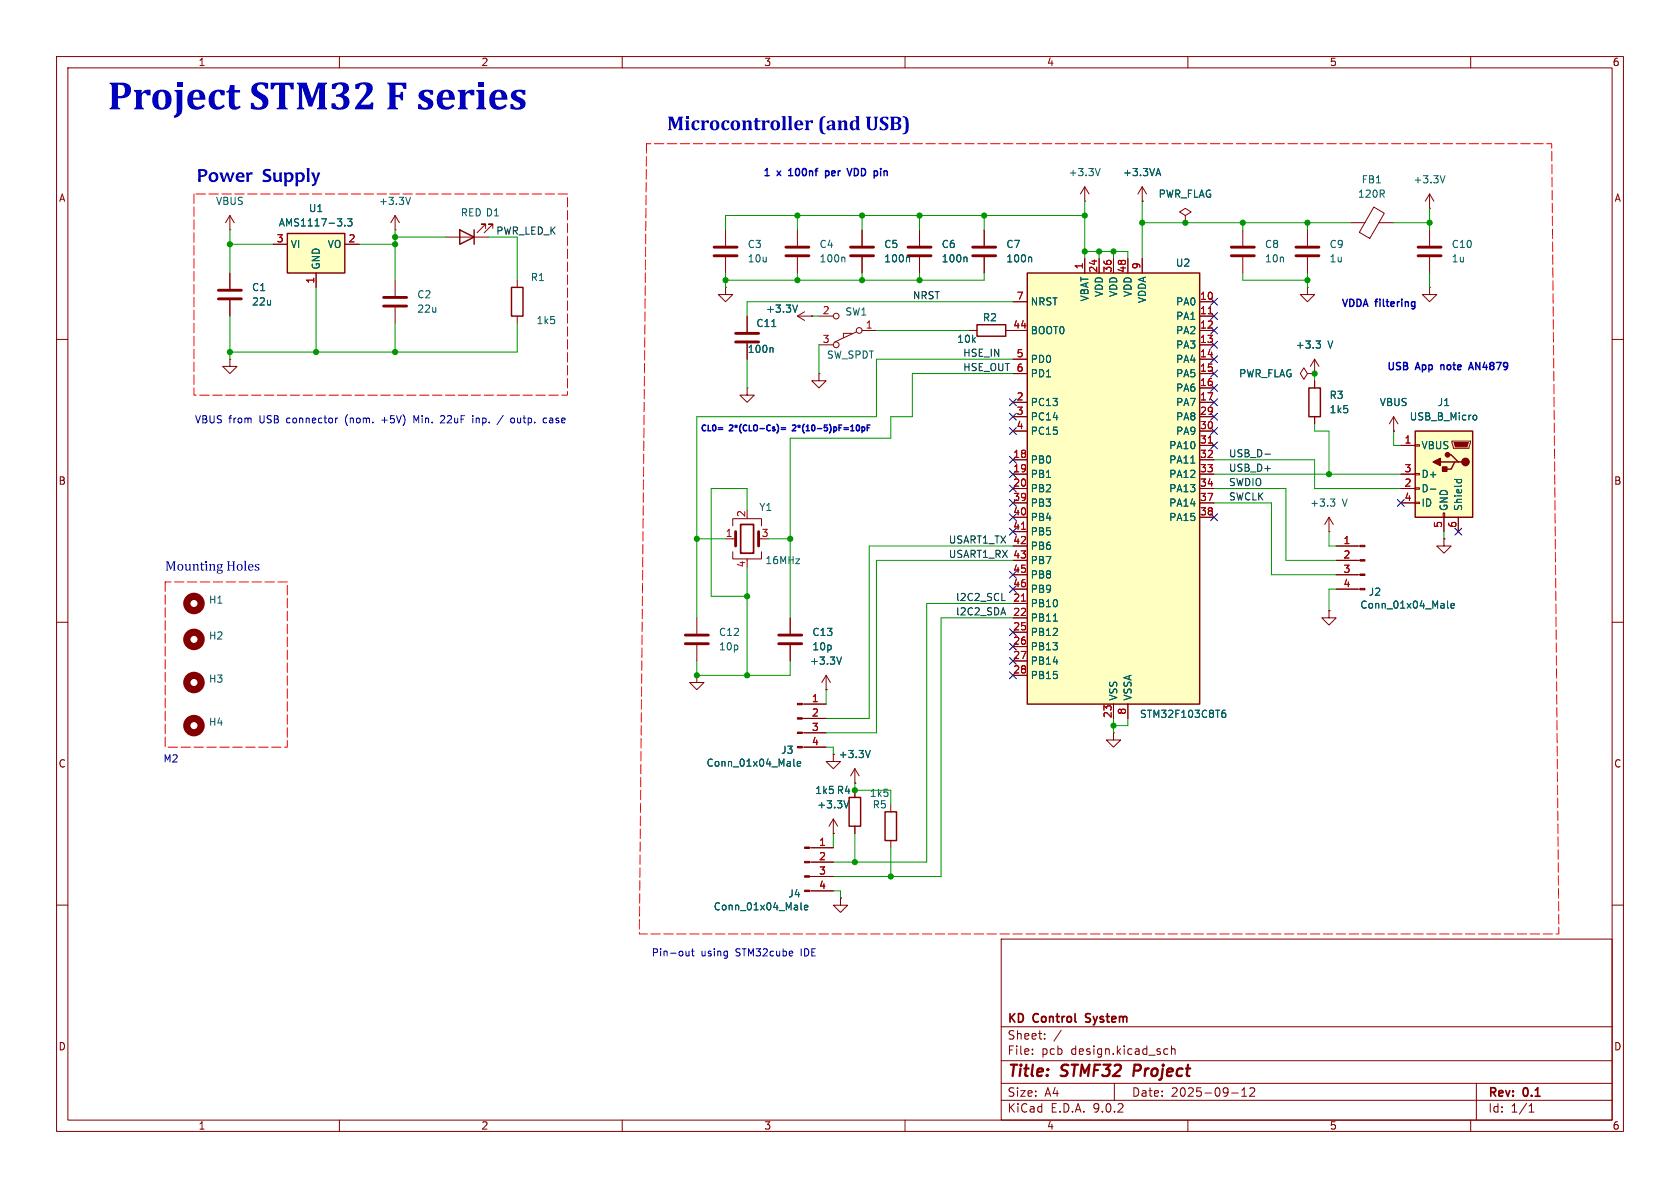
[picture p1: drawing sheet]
<svg xmlns="http://www.w3.org/2000/svg" width="297mm" height="210mm" viewBox="0 0 297 210" stroke-linecap="round" stroke-linejoin="round" font-family="sans-serif">
<g fill="none" stroke="#840000" stroke-width=".18">
<path d="M10 10h277v190h-277zM12 12h273v186h-273zM60 10v2M110 10v2M160 10v2M210 10v2M260 10v2M162.6 40.6v2.8M162.6 45.5v2.8M10 60h2M231.1 66l-.6 1.1-.6-1.1 .6-1 .6 1h1.3M232.4 66h.1"/>
<path d="M232.4 63.5l-.8 1.3M232.4 63.5l.8 1.3M232.4 63.5v2.5M285 60h2M10 110h2M285 110h2M10 160h2M177 166h108v32h-108zM285 160h2M60 198v2M110 198v2M160 198v2"/>
<path d="M177 194.5h108M177 191.5h108M177 187.5h108M177 181.5h108M182.5 186.3v.1M182.5 185.5v.1M184.7 183.6v.1M184.7 182.8v.1M187.6 182.1l-1.3 2M197 191.5v3M205.9 186.3h.6M205.9 185.5h.6"/>
<path d="M207.1 185.5l.2-.1 .4 .1v.9M207.1 184.9v1.5M210 198v2M217.7 193.2h1.2M219.5 193.8h.9M219.5 192.7l.5-.4v1.5M221 192.4l.5-.1 .2 .1 .1 .3-.9 1.1h.9M260 198v2M261 191.5v6.5M270.3 196.6h.9M270.3 195.5l.4-.4v1.5"/>
</g>
<path d="M200.6 188.2l-.3 2" fill="none" stroke="#840000" stroke-width=".4"/>
<path d="M192 179.3v.5M191.9 180.6l.2 .1" fill="none" stroke="#840000" stroke-width=".3"/>
<path d="M170.8 45.5l.2 .1v.7M232.7 60.3h.7l-.4 .5 .4 .1v.4l-.2 .2h-.4" fill="none" stroke="#006464" stroke-width=".18"/>
<path d="M160.5 43.7h4.1M160.5 45.2h4.1" fill="none" stroke="#840000" stroke-width=".51"/>
<path d="M181.6 48.3h30.5v76.2h-30.5z" fill="#ffffc2"/>
<path d="M81.3 40.6l2.5 1.3-2.5 1.3zM83.8 40.6v2.6M90.4 50.8h2.1v5.1h-2.1zM181.6 48.3h30.5v76.2h-30.5z" fill="none" stroke="#840000" stroke-width=".25"/>
<g fill="none" stroke="#840000" stroke-width=".18">
<path d="M69.8 49.5v2.8M69.8 54.4v2.8M78.7 41.9h7.7M85.9 40.4v-.8h-.8h.8l-1.6 1.5M87.1 40.4v-.8h-.7h.7l-1.5 1.5M91.4 49.5v1.3M91.4 55.9v1.3M179.1 53.3h2.5M179.1 58.4h2.5M191.8 45.7v2.6M194.3 45.7v2.6M196.8 45.7v2.6"/>
<path d="M199.4 45.7v2.6M201.9 45.7v2.6M212.1 53.3h2.5M212.1 58.4h2.5M212.1 55.9h2.5M231.1 50.8v1.3h1.3l-1.3 1.2-1.2-1.2h1.2M231.1 50.8h.1M179.1 63.5h2.5M179.1 66h2.5M179.1 71.1h2.5M179.1 73.7h2.5M179.1 76.2h2.5"/>
<path d="M212.1 63.5h2.5M212.1 66h2.5M212.1 71.1h2.5M212.1 73.7h2.5M212.1 76.2h2.5M212.1 61h2.5M212.1 68.6h2.5M212.1 78.7h2.5M179.1 81.3h2.5M179.1 83.8h2.5M179.1 86.4h2.5M179.1 88.9h2.5"/>
<path d="M179.1 91.4h2.5M179.1 94h2.5M179.1 96.5h2.5M179.1 99.1h2.5M212.1 81.3h2.5M212.1 83.8h2.5M212.1 86.4h2.5M212.1 88.9h2.5M212.1 91.4h2.5M179.1 101.6h2.5M179.1 104.1h2.5M179.1 106.7h2.5"/>
<path d="M179.1 109.2h2.5M179.1 111.8h2.5M179.1 114.3h2.5M179.1 116.8h2.5M179.1 119.4h2.5M141.8 124.5h4.2M141.8 127h4.2M141.8 129.5h4.2M141.8 132.1h4.2M196.8 124.5v2.5M199.4 124.5v2.5M148.6 158.8v1.2h1.3l-1.3 1.3-1.3-1.3h1.3"/>
<path d="M148.6 158.8h.1"/>
</g>
<path d="M213.6 55.5h.7M213.6 78.3h.7M180.6 93.6h.7M180.6 106.3h.7" fill="none" stroke="#a90000" stroke-width=".18"/>
<path d="M210.5 81.9h.7M186.2 109.8h.7M140.3 134.2v1.1l.2 .2M140.9 135l.6-.1v-.2l-.4-.1-.2 .2 .1 .6h.5M216 126.3l.2-.3h.3l.2 .3v.3l-.2 .2h-.4l-.1-.2M216.6 125.5l-.4 .1-.2 .5" fill="none" stroke="#006464" stroke-width=".18"/>
<circle cx="34.3" cy="113" r="1.27" fill="none" stroke="#840000" stroke-width="1.3"/>
<path d="M67.8 52.6h4.1M67.8 54.1h4.1" fill="none" stroke="#840000" stroke-width=".51"/>
<g fill="#840000" stroke="#840000" stroke-width=".18">
<path d="M141 124.3h.8v.3h-.8z"/>
<path d="M141 126.9h.8v.2h-.8z"/>
<path d="M141 129.4h.8v.3h-.8z"/>
<path d="M141 132h.8v.2h-.8z"/>
</g>
<path d="M250.2 76.2h10.1v15.2h-10.1z" fill="#ffffc2"/>
<path d="M172.7 57.4h5.1v2h-5.1zM231.4 68.6h2v5.1h-2zM250.2 76.2h10.1v15.2h-10.1zM254.6 81.7h2.6M255.9 80.4h.6l1.3 1.3h.6M257.8 81.7h-.6l-.7 1.2h-1.2M150.1 141h2v5.1h-2zM156.5 143.5h2v5.1h-2z" fill="none" stroke="#840000" stroke-width=".25"/>
<g fill="none" stroke="#840000" stroke-width=".18">
<path d="M191.8 35.6h.1M191.8 33l-.8 1.3M191.8 33l.7 1.3M191.8 33v2.6M201.9 35.6h.1M201.9 33l-.7 1.3M201.9 33l.8 1.3M201.9 33v2.6M209.5 38.1l1.1-.6-1.1-.7-1 .7 1 .6v1.3M209.5 39.4h.1M238.8 39.4h2.5M242.9 36.6l1.8 1.1-2.5 4.4-1.9-1z"/>
<path d="M243.8 39.4h2.6M252.7 36.8h.1M252.7 34.3l-.7 1.3M252.7 34.3l.8 1.3M252.7 34.3v2.5M128.3 50.8v1.3h1.2l-1.2 1.2-1.3-1.2h1.3M128.3 50.8h.1M128.3 40.6v2.8M128.3 45.5v2.8M132.1 55.9v2.8M141 55.9l1.2 .7M141 55.9h2.5"/>
<path d="M141 40.6v2.8M141 45.5v2.8M142.2 55.1l-1.2 .8M143.5 55.9h.1M144.8 55.9h2.5M150.6 58.9h-1.5v.8M151.4 58.7l-3.8 1.8M152.4 58.4h2.5M152.4 40.6v2.8M152.4 45.5v2.8M171.4 58.4h1.3M174 40.6v2.8"/>
<path d="M174 45.5v2.8M177.8 58.4h1.3M219.7 40.6v2.8M219.7 45.5v2.8M231.1 40.6v2.8M231.1 45.5v2.8M252.7 50.8v1.3h1.3l-1.3 1.2-1.2-1.2h1.2M252.7 50.8h.1M252.7 40.6v2.8M252.7 45.5v2.8M132.1 68.6v1.3h1.2l-1.2 1.2-1.3-1.2h1.3M132.1 68.6h.1"/>
<path d="M132.1 60.7v2.8M144.8 66v1.3h1.2l-1.2 1.3-1.3-1.3h1.3M144.8 66h.1M144.8 61h2.5M232.4 67.3v1.3M232.4 73.7v1.2M246.4 76.2h.1M246.4 73.7l-.8 1.2M246.4 73.7l.7 1.2M246.4 73.7v2.5M247.6 78.7h2.6M250.2 78.6h.8v.3h-.8z"/>
<path d="M256.7 78h3.3v.2l-.3 1h-2.8zM128.3 95.3h1.7M129.5 93v-1.3h5.1v1.3M129.5 97.5v1.3h5.1v-1.3M132.1 98.8v.3M234.9 94h.1M234.9 91.4l-.7 1.3M234.9 91.4l.8 1.3M234.9 91.4v2.6M236.2 96.5h4.2M236.2 99.1h4.2M247.6 83.8h2.6"/>
<path d="M247.6 86.4h2.6M247.6 88.9h2.6M250.2 83.7h.8v.2h-.8zM250.2 86.2h.8v.3h-.8zM250.2 88.8h.8v.2h-.8zM255.1 90.7h.3v.7h-.3zM255.3 95.3v1.2h1.2l-1.2 1.3-1.3-1.3h1.3M255.3 95.3h.1M255.3 91.4v2.6M257.8 91.4v2.6M123.2 119.4v1.3h1.3l-1.3 1.2-1.3-1.2h1.3M123.2 119.4h.1"/>
<path d="M123.2 109.2v2.8M123.2 114v2.8M139.7 109.2v2.8M139.7 114v2.8M146 119.4l-.7 1.3M146 119.4l.8 1.3M146 119.4v2.5M234.9 108v1.2h1.3l-1.3 1.3-1.2-1.3h1.2M234.9 108h.1M236.2 101.6h4.2M236.2 104.1h4.2M146 121.9h.1"/>
<path d="M147.3 133.4v1.2h1.3l-1.3 1.3-1.3-1.3h1.3M147.3 133.4h.1M151.1 138.4h.1M151.1 135.9l-.7 1.3M151.1 135.9l.8 1.3M151.1 135.9v2.5M151.1 139.7v1.3M196.8 129.5v1.3h1.3l-1.3 1.3-1.2-1.3h1.2M196.8 129.5h.1M143.1 149.9h4.2M143.1 152.4h4.2M143.1 154.9h4.2"/>
<path d="M143.1 157.5h4.2M147.3 147.3h.1M147.3 144.8l-.7 1.3M147.3 144.8l.8 1.3M147.3 144.8v2.5M151.1 146.1v1.2M157.5 142.2v1.3M157.5 148.6v1.3"/>
<circle cx="147.8" cy="55.9" r=".51"/>
<circle cx="151.9" cy="58.4" r=".51"/>
<circle cx="147.8" cy="61" r=".51"/>
</g>
<g fill="#840000" stroke="#840000" stroke-width=".18">
<path d="M257 78.2h2.6l-.3 .8h-2z"/>
<path d="M142.2 149.7h.9v.3h-.9z"/>
<path d="M142.2 152.3h.9v.2h-.9z"/>
<path d="M142.2 154.8h.9v.3h-.9z"/>
<path d="M142.2 157.4h.9v.2h-.9z"/>
<path d="M240.4 96.4h.9v.2h-.9z"/>
<path d="M240.4 98.9h.9v.3h-.9z"/>
<path d="M240.4 101.5h.9v.2h-.9z"/>
<path d="M240.4 104h.9v.3h-.9z"/>
</g>
<g fill="#840000" stroke="#840000" stroke-width=".25">
<path d="M255 82.6h.8v.7h-.8z"/>
<path d="M253.4 81.7l1.2-.7v1.3z"/>
<circle cx="259.1" cy="81.7" r=".63"/>
<circle cx="255.9" cy="80.4" r=".38"/>
</g>
<g fill="none" stroke="#006464" stroke-width=".18">
<path d="M194.5 29.8l-.4 1.3M204.5 30.7h.6M204.8 29.8l.4 1.3M255.5 31.1l-.5 1.2M136.4 57.7h.8M141 53.9l-.4 1.3M149.2 45.5l.2 .1v.7M160.6 45.5l.2 .1v.7M182.2 45.5l.2 .1v.7M136.5 61.5l.2 .1v.7M260.7 73.4l.3 .1 .1 .1-.1 .5-.3 .1M235.2 88.2h.8l-.4 .5 .3 .1 .1 .4-.3 .3h-.3"/>
<path d="M252.9 86.5h.9M257.1 84.8h1.3M257.6 84.8l-.1 .3M258.3 84.8l.1 .3M148.8 116.1l-.5 1.3M255.9 106.2v1.1l.2 .2M256.5 107.1l.6-.1v-.3h-.4l-.2 .1 .1 .7h.5M153.9 132.7l-.5 1.2M141.6 159.6v1.1l.2 .2M150 141.5l-.4 1.3M142.2 160.4l.6-.1v-.2l-.4-.1-.2 .2 .1 .6h.5"/>
</g>
<g fill="none" stroke="#840000" stroke-width="1.3">
<circle cx="34.3" cy="106.7" r="1.27"/>
<circle cx="34.3" cy="120.6" r="1.27"/>
</g>
<g fill="none" stroke="#840000" stroke-width=".51">
<path d="M126.2 43.7h4.1M126.2 45.2h4.1M130 58.9h4.1M138.9 43.7h4.1M138.9 45.2h4.1M150.4 43.7h4M150.4 45.2h4M172 43.7h4M172 45.2h4M217.7 43.7h4M217.7 45.2h4M229.1 43.7h4.1"/>
<path d="M229.1 45.2h4.1M250.7 43.7h4.1M250.7 45.2h4.1M130 60.5h4.1M130 94v2.5M134.1 94v2.5M121.2 112.3h4M121.2 113.8h4M137.7 112.3h4M137.7 113.8h4"/>
</g>
<path d="M130.9 92.7h2.3v5.1h-2.3z" fill="none" stroke="#840000" stroke-width=".3"/>
<path d="M50.8 41.3h10.2v7h-10.2z" fill="#ffffc2"/>
<path d="M50.8 41.3h10.2v7h-10.2z" fill="none" stroke="#840000" stroke-width=".25"/>
<g fill="none" stroke="#840000" stroke-width=".18">
<path d="M40.6 38.1l-.7 1.3M40.6 38.1l.8 1.3M40.6 38.1v2.5M69.8 38.1l-.7 1.3M69.8 38.1l.8 1.3M69.8 38.1v2.5M201.9 35.6h.1M209.5 39.4h.1M40.6 40.6h.1M40.6 48.3v2.8M40.6 53.1v2.8M48.3 43.2h2.5"/>
<path d="M55.9 48.3v2.5M61 43.2h2.5M69.8 40.6h.1M132.1 55.9v2.8M143.5 55.9h.1M152.4 40.6v2.8M152.4 45.5v2.8M162.6 40.6v2.8M162.6 45.5v2.8M171.4 58.4h1.3M174 40.6v2.8M174 45.5v2.8"/>
<path d="M177.8 58.4h3.8M179.1 53.3h2.5M191.8 45.7v2.6M194.3 45.7v2.6M196.8 45.7v2.6M199.4 45.7v2.6M201.9 45.7v2.6M212.1 53.3h2.5M212.1 58.4h2.5M212.1 55.9h2.5M40.6 63.5v1.3h1.3l-1.3 1.2-1.2-1.2h1.2M40.6 63.5h.1"/>
<path d="M132.1 60.7v2.8M179.1 63.5h2.5M179.1 66h2.5M179.1 71.1h2.5M179.1 73.7h2.5M179.1 76.2h2.5M212.1 63.5h2.5M212.1 66h2.5M212.1 71.1h2.5M212.1 73.7h2.5M212.1 76.2h2.5M212.1 61h2.5"/>
<path d="M212.1 68.6h2.5M212.1 78.7h2.5M232.4 66h.1M232.4 67.3v1.3M232.4 73.7v1.2M246.4 76.2h.1M247.6 78.7h2.6M179.1 81.3h2.5M179.1 83.8h2.5M179.1 86.4h2.5M179.1 88.9h2.5M179.1 91.4h2.5"/>
<path d="M179.1 94h2.5M179.1 96.5h2.5M179.1 99.1h2.5M212.1 81.3h2.5M212.1 83.8h2.5M212.1 86.4h2.5M212.1 88.9h2.5M212.1 91.4h2.5M236.2 96.5h3.8M236.2 99.1h3.8M247.6 83.8h2.6M247.6 86.4h2.6"/>
<path d="M247.6 88.9h2.6M255.3 95.3h.1M255.3 91.4v2.6M257.8 91.4v2.6M139.7 109.2v2.8M139.7 114v2.8M179.1 101.6h2.5M179.1 104.1h2.5M179.1 106.7h2.5M179.1 109.2h2.5M179.1 111.8h2.5M179.1 114.3h2.5"/>
<path d="M179.1 116.8h2.5M179.1 119.4h2.5M234.9 108h.1M236.2 101.6h3.8M236.2 104.1h3.8M142.2 124.5h3.8M142.2 127h3.8M142.2 129.5h3.8M142.2 132.1h3.8M146 121.9h.1M147.3 133.4h.1M151.1 138.4h.1"/>
<path d="M151.1 139.7v1.3M196.8 124.5v2.5M199.4 124.5v2.5M143.5 149.9h3.8M143.5 152.4h3.8M143.5 154.9h3.8M143.5 157.5h3.8M147.3 147.3h.1M148.6 158.8h.1M151.1 146.1v1.2"/>
</g>
<g fill="none" stroke="#006464" stroke-width=".18">
<path d="M61 39.8v.1M61.4 38.7h.8l-.4 .5 .4 .1v.5l-.2 .1-.6-.1M72.6 34.9l-.5 1.2M204.5 30.7h.6M204.8 29.8l.4 1.3M136.4 57.7h.8M141 53.9l-.4 1.3M160.6 45.5l.2 .1v.7M170.8 45.5l.2 .1v.7M182.2 45.5l.2 .1v.7M136.5 61.5l.2 .1v.7M232.7 60.3h.7l-.4 .5 .4 .1v.4l-.2 .2h-.4"/>
<path d="M260.7 73.4l.3 .1 .1 .1-.1 .5-.3 .1M210.5 81.9h.7M252.9 86.5h.9M257.1 84.8h1.3M257.6 84.8l-.1 .3M258.3 84.8l.1 .3M148.8 116.1l-.5 1.3M186.2 109.8h.7M255.9 106.2v1.1l.2 .2M256.5 107.1l.6-.1v-.3h-.4l-.2 .1 .1 .7h.5M140.3 134.2v1.1l.2 .2M140.9 135l.6-.1v-.2l-.4-.1-.2 .2 .1 .6h.5"/>
<path d="M153.9 132.7l-.5 1.2M216 126.3l.2-.3h.3l.2 .3v.3l-.2 .2h-.4l-.1-.2M216.6 125.5l-.4 .1-.2 .5M141.6 159.6v1.1l.2 .2M150 141.5l-.4 1.3M142.2 160.4l.6-.1v-.2l-.4-.1-.2 .2 .1 .6h.5"/>
</g>
<path d="M38.6 51.3h4.1M38.6 52.8h4.1" fill="none" stroke="#840000" stroke-width=".51"/>
<circle cx="34.3" cy="128.3" r="1.27" fill="none" stroke="#840000" stroke-width="1.3"/>
<path d="M34.3 34.3v35.6h66v-35.6h-66M114.3 25.4l-1.3 139.7h162.6l-1.3-139.7h-160M29.2 102.9v29.2h21.6v-29.2h-21.6" fill="none" stroke="#f00" stroke-width=".18" stroke-dasharray="1.7 .6"/>
<path d="M223.6 80.3h1M177.1 106.2h.6M177.4 107.4l.4 1.3" fill="none" stroke="#0f0f0f" stroke-width=".18"/>
<g fill="none" stroke="#009600" stroke-width=".18">
<path d="M141 38.1v2.5M152.4 38.1v2.5M162.6 38.1v2.5M174 38.1v2.5M191.8 35.6v10.1M191.8 38.1h-63.5v2.5M201.9 39.4h36.9M201.9 35.6v10.1M219.7 39.4v1.2M231.1 39.4v1.2M246.4 39.4h6.3M252.7 36.8v3.8"/>
<path d="M40.6 43.2h7.7M40.6 40.6v7.7M40.6 55.9v7.6M55.9 50.8v11.4M63.5 43.2h6.3M69.8 40.6v8.9M69.8 57.2v5M69.8 41.9h8.9M86.4 41.9h5v7.6M91.4 57.2v5h-50.8M128.3 48.3v2.5M141 48.3v1.2"/>
<path d="M143.5 55.9h1.3M152.4 48.3v1.2M154.9 58.4h16.5M162.6 48.3v1.2M174 48.3v1.2h-45.7M179.1 53.3h-47v2.6M191.8 44.5h7.6v1.2M194.3 44.5v1.2M196.8 44.5v1.2M219.7 48.3v1.2h11.4M231.1 48.3v2.5M252.7 48.3v2.5"/>
<path d="M132.1 63.5v5.1M144.8 61v5M179.1 66h-17.8v7.7h-3.8v3.8h-17.8v31.7M179.1 63.5h-24.2v10.2h-31.7v35.5M232.4 66v1.3M232.4 74.9v1.3h2.5v7.6M246.4 76.2v2.5h1.2M123.2 95.3h5.1M132.1 90.2v-3.8h-6.4v19h6.4M135.9 95.3h3.8M179.1 99.1h-24.2v30.4h-8.9M179.1 96.5h-25.4v30.5h-7.7"/>
<path d="M214.6 81.3h17.8v5.1h15.2M214.6 88.9h10.2v12.7h11.4M214.6 83.8h33M214.6 86.4h12.7v12.7h8.9M234.9 94v2.5h1.3M255.3 94v1.3M123.2 116.8v2.6h16.5v-2.6M132.1 100.3v19.1M179.1 106.7h-15.3v45.7h-16.5M179.1 109.2h-12.7v45.7h-19.1M236.2 104.1h-1.3v3.9M146 121.9v2.6"/>
<path d="M146 132.1h1.3v1.3M151.1 138.4v1.3h6.4v2.5M196.8 127v2.5M199.4 127v1.3h-2.6M147.3 147.3v2.6M147.3 157.5h1.3v1.3M151.1 147.3v5.1M157.5 149.9v5"/>
</g>
<g fill="none" stroke="#000084" stroke-width=".18">
<path d="M214 55.3l1.2 1.2M214 52.7l1.2 1.2M214 57.8l1.2 1.2M215.2 57.8l-1.2 1.2M215.2 52.7l-1.2 1.2M215.2 55.3l-1.2 1.2M178.5 70.5l1.2 1.2M178.5 73.1l1.2 1.2M178.5 75.6l1.2 1.2M179.7 70.5l-1.2 1.2M179.7 73.1l-1.2 1.2M179.7 75.6l-1.2 1.2"/>
<path d="M214 68l1.2 1.2M214 60.4l1.2 1.2M214 78.1l1.2 1.2M214 73.1l1.2 1.2M214 75.6l1.2 1.2M214 62.9l1.2 1.2M214 70.5l1.2 1.2M214 65.4l1.2 1.2M215.2 68l-1.2 1.2M215.2 75.6l-1.2 1.2M215.2 60.4l-1.2 1.2M215.2 78.1l-1.2 1.2"/>
<path d="M215.2 73.1l-1.2 1.2M215.2 65.4l-1.2 1.2M215.2 62.9l-1.2 1.2M215.2 70.5l-1.2 1.2M178.5 93.4l1.2 1.2M178.5 88.3l1.2 1.2M178.5 90.8l1.2 1.2M178.5 83.2l1.2 1.2M178.5 85.8l1.2 1.2M178.5 80.7l1.2 1.2M179.7 93.4l-1.2 1.2M179.7 88.3l-1.2 1.2"/>
<path d="M179.7 90.8l-1.2 1.2M179.7 83.2l-1.2 1.2M179.7 85.8l-1.2 1.2M179.7 80.7l-1.2 1.2M214 90.8l1.2 1.2M215.2 90.8l-1.2 1.2M247 88.3l1.3 1.2M248.3 88.3l-1.3 1.2M257.2 93.4l1.2 1.2M258.4 93.4l-1.2 1.2M178.5 103.5l1.2 1.2M178.5 111.2l1.2 1.2"/>
<path d="M178.5 118.8l1.2 1.2M178.5 116.2l1.2 1.2M178.5 113.7l1.2 1.2M178.5 101l1.2 1.2M179.7 103.5l-1.2 1.2M179.7 111.2l-1.2 1.2M179.7 118.8l-1.2 1.2M179.7 116.2l-1.2 1.2M179.7 113.7l-1.2 1.2M179.7 101l-1.2 1.2"/>
</g>
<g fill="none" stroke="#0000c2" stroke-width=".25">
<path d="M139.4 31.1h.7M139.5 30.1l-.1 .1M146 31h.4M146 30.2v1.3M146 30.3h.4M149.8 29.8l.4 1.3 .4-1.3M155.7 29.8v.1M127 75.6h.8M127 75.9h.8M131.1 75l-.2 .2M137.3 75l.2 .2M138.1 75.6h.8"/>
<path d="M138.1 75.9h.8M140.5 75.1l-.4 .1M140.6 75.6l-.5 .6h.6M142.2 75l-.2 .2M146.6 75l.2 .2M152.4 75.5h.3l.2 .2-.1 .4h-.4M152.4 75.5v1M153.3 75.6h.3M153.8 75.1h-.5v1.1M259.6 65.3l.5-1.2 .4 1.2M259.8 65h.6"/>
</g>
<g fill="none" stroke="#0000c2" stroke-width=".18">
<path d="M59.7 73.9l-.4 .2M67.5 74.3h1M74 73.5l-.4 .9-.4-.9v1.3M77.9 73.6l.2-.1 .5 .1M78.6 74l-.8 .8h.8M84.2 73.9v.9M84.5 73.9l-.3 .1M89 73.4l-1.1 1.7M90.7 73.9l.3 .2v.4l-.3 .3M91.5 73.9v.7l.2 .2M96.5 73.9l.1 .1M96.6 74.7l-.1 .1"/>
<path d="M97.2 74h.5M97.6 74.3h-.3l-.2 .1 .1 .3 .4 .1M121.3 168.8l.1 .2 .4-.1M121.8 168.1v.9M122.2 168.1h.5M122.4 167.7v1.1l.3 .2"/>
</g>
<path d="M213.6 55.5h.7M213.6 78.3h.7M180.6 93.6h.7M180.6 106.3h.7" fill="none" stroke="#a90000" stroke-width=".18"/>
<g fill="#009600" stroke="#009600" stroke-width=".18">
<circle cx="191.8" cy="38.1" r=".46"/>
<circle cx="219.7" cy="39.4" r=".46"/>
<circle cx="209.5" cy="39.4" r=".46"/>
<circle cx="201.9" cy="39.4" r=".46"/>
<circle cx="174" cy="38.1" r=".46"/>
<circle cx="231.1" cy="49.5" r=".46"/>
<circle cx="232.4" cy="66" r=".46"/>
<circle cx="231.1" cy="39.4" r=".46"/>
<circle cx="252.7" cy="39.4" r=".46"/>
<circle cx="234.9" cy="83.8" r=".46"/>
<circle cx="139.7" cy="95.3" r=".46"/>
<circle cx="196.8" cy="128.3" r=".46"/>
<circle cx="162.6" cy="49.5" r=".46"/>
<circle cx="152.4" cy="38.1" r=".46"/>
<circle cx="162.6" cy="38.1" r=".46"/>
<circle cx="141" cy="38.1" r=".46"/>
<circle cx="132.1" cy="105.4" r=".46"/>
<circle cx="151.1" cy="139.7" r=".46"/>
<circle cx="157.5" cy="154.9" r=".46"/>
<circle cx="151.1" cy="152.4" r=".46"/>
<circle cx="40.6" cy="43.2" r=".46"/>
<circle cx="128.3" cy="49.5" r=".46"/>
<circle cx="194.3" cy="44.5" r=".46"/>
<circle cx="191.8" cy="44.5" r=".46"/>
<circle cx="196.8" cy="44.5" r=".46"/>
<circle cx="141" cy="49.5" r=".46"/>
<circle cx="152.4" cy="49.5" r=".46"/>
<circle cx="40.6" cy="62.2" r=".46"/>
<circle cx="55.9" cy="62.2" r=".46"/>
<circle cx="69.8" cy="43.2" r=".46"/>
<circle cx="69.8" cy="41.9" r=".46"/>
<circle cx="69.8" cy="62.2" r=".46"/>
<circle cx="123.2" cy="95.3" r=".46"/>
<circle cx="132.1" cy="119.4" r=".46"/>
<circle cx="123.2" cy="119.4" r=".46"/>
</g>
<text font-size="7.1" fill="#0000c2" x="19.1" y="21.4">ProjectSTM32 Fseries</text>
<g font-size="3.5" fill="#0000c2">
<text x="117.9" y="24">Microcontroller (and USB)</text>
<text x="34.8" y="32.9">Power Supply</text>
</g>
<g font-size="2.8" fill="#840000">
<text x="178" y="190.9">Title:</text>
<text x="187.7" y="190.9">STMF32</text>
<text x="201.2" y="190.9">Project</text>
</g>
<text font-size="2.5" fill="#0000c2" x="29.2" y="101.6">Mounting Holes</text>
<g font-size="2.1" fill="#840000">
<text x="178" y="184">Sheet:</text>
<text x="178" y="181.2">KD</text>
<text x="182.7" y="181.2">Control</text>
<text x="192.6" y="181.2">System</text>
<text x="178" y="186.7">File:</text>
<text x="184.1" y="186.7">pcb</text>
<text x="189.4" y="186.7">design.kicad_sch</text>
<text x="178" y="196.9">KiCad</text>
<text x="178" y="194.1">Size:</text>
<text x="184.7" y="194.1">A4</text>
<text x="185.7" y="196.9">E.D.A.</text>
<text x="193.3" y="196.9">9.0.2</text>
<text x="200" y="194.1">Date:</text>
<text x="207" y="194.1">2025-09-12</text>
<text x="263" y="194.3">Rev:</text>
<text x="263" y="196.9">Id:</text>
<text x="267.1" y="196.9">1/1</text>
<text x="269.4" y="194.3">0.1</text>
</g>
<g font-size="1.8" fill="#840000">
<text x="35" y="11.9">1</text>
<text x="85" y="11.9">2</text>
<text x="135" y="11.9">3</text>
<text x="185" y="11.9">4</text>
<text x="235" y="11.9">5</text>
<text x="285" y="11.9">6</text>
<text x="10.3" y="35.9">A</text>
<text x="285.3" y="35.9">A</text>
<text x="10.3" y="85.9">B</text>
<text x="285.3" y="85.9">B</text>
<text x="10.3" y="135.9">C</text>
<text x="285.3" y="135.9">C</text>
<text x="10.3" y="185.9">D</text>
<text x="285.3" y="185.9">D</text>
<text x="35" y="199.9">1</text>
<text x="85" y="199.9">2</text>
<text x="135" y="199.9">3</text>
<text x="185" y="199.9">4</text>
<text x="235" y="199.9">5</text>
<text x="285" y="199.9">6</text>
</g>
<g font-size="1.8" fill="#0000c2">
<text x="134.8" y="31.5">1</text>
<text x="137.4" y="31.5">x</text>
<text x="139.9" y="31.5">100nf</text>
<text x="146.9" y="31.5">per</text>
<text x="151.4" y="31.5">VDD</text>
<text x="156.5" y="31.5">pin</text>
<text x="237" y="54.6">VDDA filtering</text>
<text x="245" y="65.8">USB</text>
<text x="250.3" y="65.8">App</text>
<text x="255.2" y="65.8">note</text>
<text x="260.8" y="65.8">AN4879</text>
<text x="34.4" y="75">VBUS</text>
<text x="40.4" y="75">from</text>
<text x="46" y="75">USB</text>
<text x="51" y="75">connector</text>
<text x="61.6" y="75">(nom.</text>
<text x="68.2" y="75">+5V)</text>
<text x="74.1" y="75">Min.</text>
<text x="79.1" y="75">22uF</text>
<text x="84.9" y="75">inp.</text>
<text x="89.6" y="75">/</text>
<text x="92.2" y="75">outp.</text>
<text x="98.1" y="75">case</text>
<text x="28.8" y="135">M2</text>
<text x="115.1" y="169.3">Pin-out</text>
<text x="123.9" y="169.3">using</text>
<text x="130.2" y="169.3">STM32cube</text>
<text x="141.9" y="169.3">IDE</text>
</g>
<g font-size="1.8" fill="#006464">
<text x="188.8" y="31.3">+3.3V</text>
<text x="198.4" y="31.3">+3.3VA</text>
<text x="204.7" y="35.2">PWR_FLAG</text>
<text x="240" y="35.2">120R</text>
<text x="240.6" y="32.6">FB1</text>
<text x="249.8" y="32.6">+3.3V</text>
<text x="38.1" y="36.4">VBUS</text>
<text x="49.2" y="40.2">AMS1117-3.3</text>
<text x="54.5" y="37.7">U1</text>
<text x="66.9" y="36.4">+3.3V</text>
<text x="81.4" y="38.5">RED D1</text>
<text x="51.3" y="44">VI</text>
<text x="56.7" y="47.8" transform="rotate(-90 56.7 47.8)">GND</text>
<text x="57.8" y="44">VO</text>
<text x="132.1" y="44">C3</text>
<text x="132.1" y="46.6">10u</text>
<text x="144.8" y="44">C4</text>
<text x="144.8" y="46.6">100n</text>
<text x="156.2" y="44">C5</text>
<text x="156.2" y="46.6">100n</text>
<text x="166.4" y="44">C6</text>
<text x="166.4" y="46.6">100n</text>
<text x="177.8" y="44">C7</text>
<text x="177.8" y="46.6">100n</text>
<text x="207.8" y="47.3">U2</text>
<text x="223.5" y="44">C8</text>
<text x="223.5" y="46.6">10n</text>
<text x="235" y="44">C9</text>
<text x="235" y="46.6">1u</text>
<text x="256.5" y="46.6">1u</text>
<text x="256.5" y="44">C10</text>
<text x="44.5" y="51.7">C1</text>
<text x="73.7" y="52.9">C2</text>
<text x="93.7" y="49.9">R1</text>
<text x="192.6" y="53.4" transform="rotate(-90 192.6 53.4)">VBAT</text>
<text x="195.2" y="52.6" transform="rotate(-90 195.2 52.6)">VDD</text>
<text x="197.7" y="52.6" transform="rotate(-90 197.7 52.6)">VDD</text>
<text x="200.3" y="52.6" transform="rotate(-90 200.3 52.6)">VDD</text>
<text x="202.8" y="53.7" transform="rotate(-90 202.8 53.7)">VDDA</text>
<text x="44.5" y="54.2">22u</text>
<text x="73.7" y="55.5">22u</text>
<text x="94.8" y="57.5">1k5</text>
<text x="133.6" y="58">C11</text>
<text x="135.3" y="55.5">+3.3V</text>
<text x="149.3" y="56">SW1</text>
<text x="173.7" y="57">R2</text>
<text x="182.1" y="54.2">NRST</text>
<text x="182.1" y="59.3">BOOT0</text>
<text x="207.8" y="54.2">PA0</text>
<text x="207.8" y="56.7">PA1</text>
<text x="207.8" y="59.3">PA2</text>
<text x="132.1" y="62.6">100n</text>
<text x="146.1" y="63.6">SW_SPDT</text>
<text x="169.1" y="60.8">10k</text>
<text x="182.1" y="64.4">PD0</text>
<text x="207.8" y="61.8">PA3</text>
<text x="207.8" y="64.4">PA4</text>
<text x="229" y="61.8">+3.3</text>
<text x="234.7" y="61.8">V</text>
<text x="182.1" y="66.9">PD1</text>
<text x="182.1" y="72">PC13</text>
<text x="207.8" y="66.9">PA5</text>
<text x="207.8" y="69.4">PA6</text>
<text x="207.8" y="72">PA7</text>
<text x="219" y="66.9">PWR_FLAG</text>
<text x="235" y="70.7">R3</text>
<text x="243.8" y="72">VBUS</text>
<text x="254.1" y="72">J1</text>
<text x="182.1" y="74.5">PC14</text>
<text x="182.1" y="77.1">PC15</text>
<text x="207.8" y="74.5">PA8</text>
<text x="207.8" y="77.1">PA9</text>
<text x="235" y="73.3">1k5</text>
<text x="249.1" y="74.5">USB_B_Micro</text>
<text x="182.1" y="82.1">PB0</text>
<text x="206.6" y="79.6">PA10</text>
<text x="206.6" y="82.1">PA11</text>
<text x="251.2" y="79.6">VBUS</text>
<text x="182.1" y="84.7">PB1</text>
<text x="182.1" y="87.2">PB2</text>
<text x="182.1" y="89.8">PB3</text>
<text x="206.6" y="84.7">PA12</text>
<text x="206.6" y="87.2">PA13</text>
<text x="206.6" y="89.8">PA14</text>
<text x="231.5" y="89.8">+3.3</text>
<text x="237.3" y="89.8">V</text>
<text x="251.2" y="84.7">D+</text>
<text x="251.2" y="87.2">D-</text>
<text x="251.2" y="89.8">ID</text>
<text x="134.1" y="90.5">Y1</text>
<text x="182.1" y="92.3">PB4</text>
<text x="182.1" y="94.8">PB5</text>
<text x="206.6" y="92.3">PA15</text>
<text x="256.1" y="90.4" transform="rotate(-90 256.1 90.4)">GND</text>
<text x="258.7" y="90.4" transform="rotate(-90 258.7 90.4)">Shield</text>
<text x="135.2" y="99.9">16MHz</text>
<text x="182.1" y="97.4">PB6</text>
<text x="182.1" y="99.9">PB7</text>
<text x="36.8" y="106.9">H1</text>
<text x="182.1" y="102.5">PB8</text>
<text x="182.1" y="105">PB9</text>
<text x="182.1" y="107.5">PB10</text>
<text x="240.4" y="107.8">Conn_01x04_Male</text>
<text x="241.9" y="105.5">J2</text>
<text x="36.8" y="113.3">H2</text>
<text x="127" y="112.6">C12</text>
<text x="143.5" y="112.6">C13</text>
<text x="182.1" y="110.1">PB11</text>
<text x="182.1" y="112.6">PB12</text>
<text x="127" y="115.2">10p</text>
<text x="143.1" y="117.7">+3.3V</text>
<text x="143.5" y="115.2">10p</text>
<text x="182.1" y="115.2">PB13</text>
<text x="182.1" y="117.7">PB14</text>
<text x="36.8" y="120.9">H3</text>
<text x="182.1" y="120.2">PB15</text>
<text x="197.7" y="124" transform="rotate(-90 197.7 124)">VSS</text>
<text x="200.3" y="124" transform="rotate(-90 200.3 124)">VSSA</text>
<text x="36.8" y="128.5">H4</text>
<text x="201.4" y="127.1">STM32F103C8T6</text>
<text x="124.8" y="135.7">Conn_01x04_Male</text>
<text x="138" y="133.5">J3</text>
<text x="148.2" y="134.2">+3.3V</text>
<text x="144" y="140.6">1k5 R4</text>
<text x="144.4" y="143.1">+3.3V</text>
<text x="153.7" y="141.1">1k5</text>
<text x="154.2" y="143.1">R5</text>
<text x="126.1" y="161.1">Conn_01x04_Male</text>
<text x="139.3" y="158.9">J4</text>
</g>
<g font-size="1.8" fill="#0f0f0f">
<text x="87.6" y="41.6">PWR_LED_K</text>
<text x="161.3" y="53">NRST</text>
<text x="170.2" y="63.2">HSE_IN</text>
<text x="170.2" y="65.7">HSE_OUT 6</text>
<text x="217.2" y="80.9">USB_D-</text>
<text x="217.2" y="83.5">USB_D+</text>
<text x="217.2" y="88.6">SWCLK</text>
<text x="217.2" y="86">SWDIO</text>
<text x="167.6" y="96.2">USART1_TX 42</text>
<text x="167.6" y="98.7">USART1_RX 43</text>
<text x="168.9" y="106.3">l2C2_SCL</text>
<text x="168.9" y="108.9">l2C2_SDA</text>
</g>
<g font-size="1.8" fill="#a90000">
<text x="48.8" y="42.9">3</text>
<text x="61.5" y="42.9">2</text>
<text x="191.5" y="47.7" transform="rotate(-90 191.5 47.7)">1</text>
<text x="201.7" y="47.7" transform="rotate(-90 201.7 47.7)">9</text>
<text x="55.6" y="50.2" transform="rotate(-90 55.6 50.2)">1</text>
<text x="179.6" y="53.1">7</text>
<text x="194.1" y="48.3" transform="rotate(-90 194.1 48.3)">24</text>
<text x="196.6" y="48.3" transform="rotate(-90 196.6 48.3)">36</text>
<text x="199.1" y="48.3" transform="rotate(-90 199.1 48.3)">48</text>
<text x="212" y="53.1">10</text>
<text x="145.3" y="55.6">2</text>
<text x="153" y="58.2">1</text>
<text x="179" y="58.2">44</text>
<text x="212" y="55.6">11</text>
<text x="212" y="58.2">12</text>
<text x="145.3" y="60.7">3</text>
<text x="179.6" y="63.2">5</text>
<text x="179.6" y="65.8">6</text>
<text x="212" y="60.7">13</text>
<text x="212" y="63.2">14</text>
<text x="212" y="65.8">15</text>
<text x="179.6" y="70.9">2</text>
<text x="212" y="68.3">16</text>
<text x="212" y="70.9">17</text>
<text x="179.6" y="73.4">3</text>
<text x="179.6" y="75.9">4</text>
<text x="212" y="73.4">29</text>
<text x="212" y="75.9">30</text>
<text x="179" y="81">18</text>
<text x="179" y="83.6">19</text>
<text x="212" y="78.5">31</text>
<text x="212" y="81">32</text>
<text x="212" y="83.6">33</text>
<text x="248.2" y="78.5">1</text>
<text x="248.2" y="83.6">3</text>
<text x="179" y="86.1">20</text>
<text x="179" y="88.6">39</text>
<text x="212" y="86.1">34</text>
<text x="212" y="88.6">37</text>
<text x="248.2" y="86.1">2</text>
<text x="248.2" y="88.6">4</text>
<text x="128.2" y="95">1</text>
<text x="131.8" y="91.5" transform="rotate(-90 131.8 91.5)">2</text>
<text x="134.5" y="95">3</text>
<text x="179" y="91.2">40</text>
<text x="179" y="93.7">41</text>
<text x="212" y="91.2">38</text>
<text x="255" y="93.4" transform="rotate(-90 255 93.4)">5</text>
<text x="257.6" y="93.4" transform="rotate(-90 257.6 93.4)">6</text>
<text x="131.8" y="100.4" transform="rotate(-90 131.8 100.4)">4</text>
<text x="179" y="101.3">45</text>
<text x="179" y="96.3">42</text>
<text x="179" y="98.8">43</text>
<text x="237.4" y="96.3">1</text>
<text x="237.4" y="98.8">2</text>
<text x="237.4" y="101.3">3</text>
<text x="179" y="103.9">46</text>
<text x="179" y="106.4">21</text>
<text x="237.4" y="103.9">4</text>
<text x="179" y="109">22</text>
<text x="179" y="111.5">25</text>
<text x="179" y="114">26</text>
<text x="179" y="116.6">27</text>
<text x="179" y="119.1">28</text>
<text x="143.4" y="124.2">1</text>
<text x="143.4" y="126.7">2</text>
<text x="143.4" y="129.3">3</text>
<text x="143.4" y="131.8">4</text>
<text x="196.6" y="127" transform="rotate(-90 196.6 127)">23</text>
<text x="199.1" y="126.4" transform="rotate(-90 199.1 126.4)">8</text>
<text x="144.7" y="149.6">1</text>
<text x="144.7" y="152.1">2</text>
<text x="144.7" y="154.7">3</text>
<text x="144.7" y="157.2">4</text>
</g>
<g font-size="1.4" fill="#0000c2">
<text x="123.7" y="76.6">CL0=</text>
<text x="129.1" y="76.6">2*(CLO-Cs)=</text>
<text x="140.7" y="76.6">2*(10-5)pF=10pF</text>
</g>
</svg>
